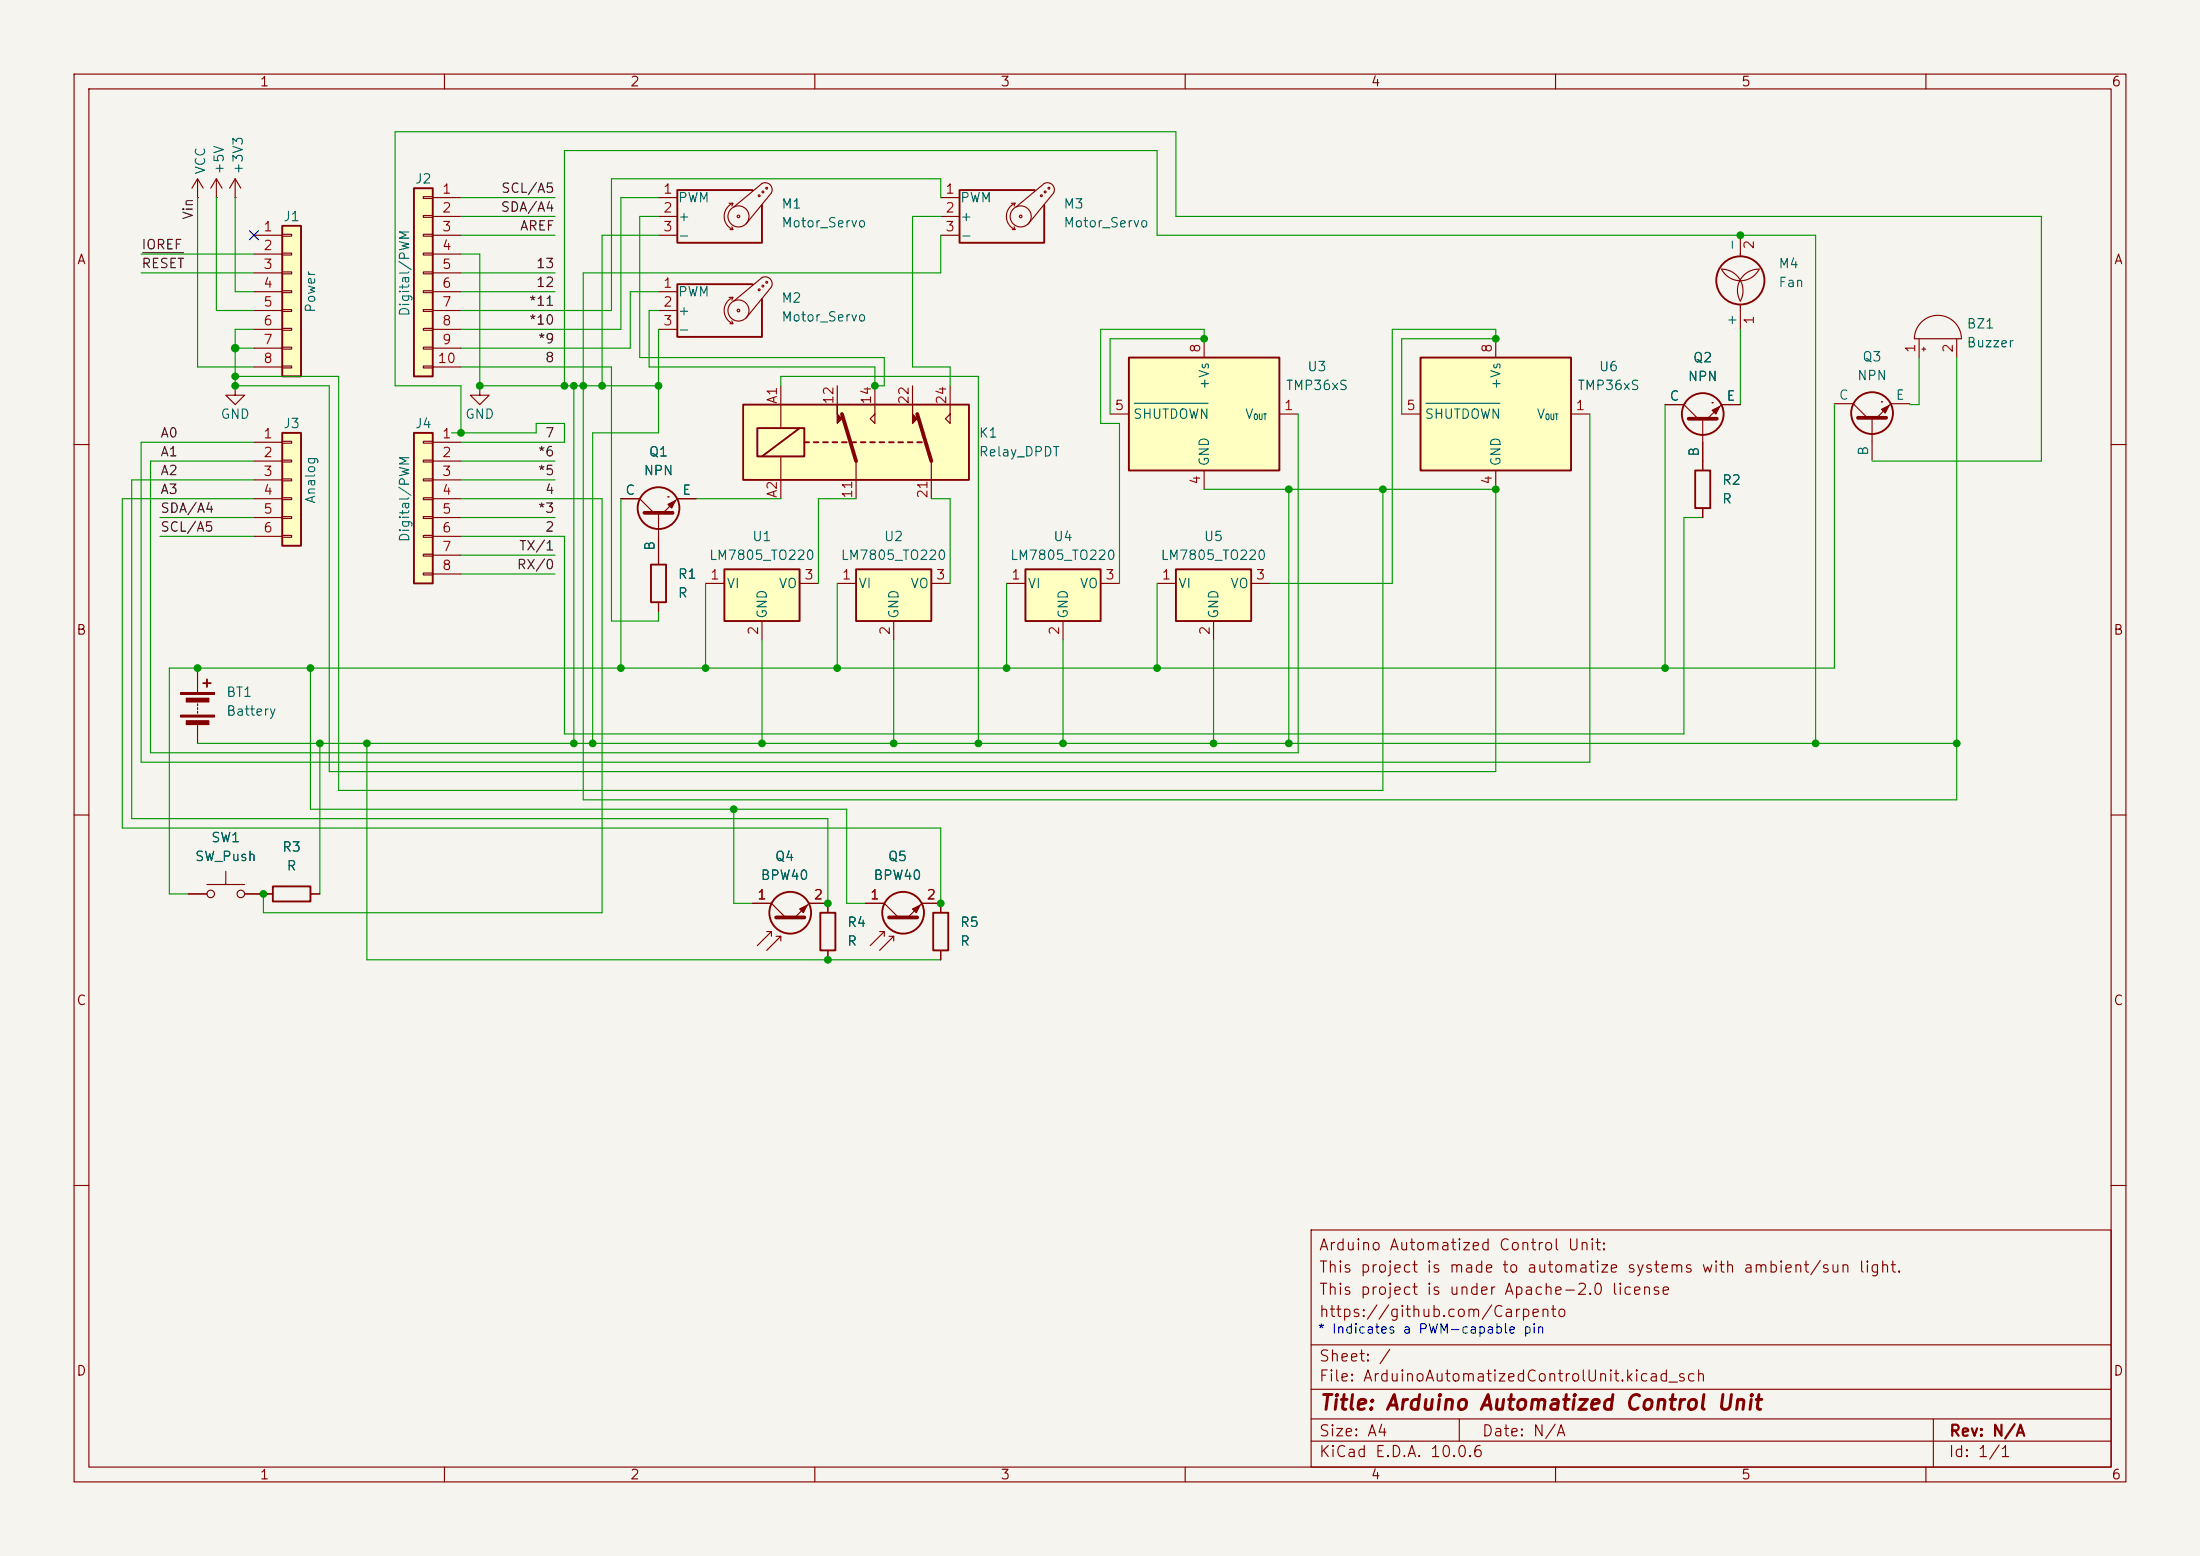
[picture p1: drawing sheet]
<svg xmlns="http://www.w3.org/2000/svg" width="297mm" height="210mm" viewBox="0 0 297 210" stroke-linecap="round" stroke-linejoin="round" font-family="sans-serif">
<path d="M0 0h297v210h-297z" fill="#f5f4ef" stroke="#f5f4ef" stroke-width=".14"/>
<g fill="none" stroke="#840000" stroke-width=".15">
<path d="M10 10h277v190h-277zM12 12h273v186h-273zM60 10v2M110 10v2M160 10v2M210 10v2M260 10v2M247.6 54.5h2.6l1.9 1.9M252.7 56.4v5.7M254 54.2h.1M257.8 54.5h-2.5l-1.9 1.9M10 60h2"/>
<path d="M285 60h2M26.7 90.2v3.3M26.7 95v.3M26.7 95.5v.3M26.7 96v.3M26.7 97.8v2.5M10 110h2M285 110h2M10 160h2M177 166h108v32h-108zM285 160h2M60 198v2"/>
<path d="M110 198v2M160 198v2M177 194.5h108M177 191.5h108M177 187.5h108M177 181.5h108M197 191.5v3M210 198v2M260 198v2M261 191.5v6.5"/>
</g>
<path d="M250.8 56.4h3.8" fill="none" stroke="#840000" stroke-width=".51"/>
<g fill="none" stroke="#840000" stroke-width=".25">
<path d="M27.4 92.2h1M27.9 91.7v1"/>
<circle cx="252.7" cy="55.8" r="2.82"/>
</g>
<g fill="#840000" stroke="#840000" stroke-width=".15">
<path d="M254 55.2l1-.5-.5 1.1z"/>
<path d="M24.4 93.5h4.6v.2h-4.6z"/>
<path d="M24.4 96.5h4.6v.3h-4.6z"/>
<path d="M25.1 94.2h3.1v.5h-3.1z"/>
<path d="M25.1 97.3h3.1v.5h-3.1z"/>
</g>
<path d="M152.4 48.3h20.3v15.2h-20.3z" fill="#ffffc2"/>
<path d="M152.4 48.3h20.3v15.2h-20.3z" fill="none" stroke="#840000" stroke-width=".25"/>
<path d="M149.9 55.9h2.5M162.6 45.7v2.6M172.7 55.9h2.6M162.6 63.5v2.5" fill="none" stroke="#840000" stroke-width=".15"/>
<path d="M153.1 54.4h10" fill="none" stroke="#006464" stroke-width=".15"/>
<path d="M100.3 54.6h30.5v10.2h-30.5z" fill="#ffffc2"/>
<g fill="none" stroke="#840000" stroke-width=".25">
<path d="M139.7 25.7h-10.2v7.1h11.5v-5.1M100.3 54.6h30.5v10.2h-30.5zM102.2 57.8h6.4v3.8h-6.4zM107.9 57.8l-5 3.8M108.6 59.7h.6M109.9 59.7h.6M111.1 59.7h.7M112.4 59.7h.6M113.7 59.7h.6M114.9 59.7h.7M116.2 59.7h.6M117.5 59.7h.6"/>
<path d="M118.7 59.7h.7M120 59.7h.6M121.3 59.7h.6M122.6 59.7h.6M123.8 59.7h.7"/>
</g>
<g fill="none" stroke="#840000" stroke-width=".15">
<path d="M127 26.7h2.5M127 29.2h2.5M127 31.8h2.5M136.5 27.4h.5M136.7 31h.3M136.9 30.6l.1 .4M137 27.4a1.94 1.94 0 0 0-1.1 1.8 1.94 1.94 0 0 0 1.1 1.8M137 27.4l-.1 .4M137.2 27.9l3.8-3.1a.94 .94 0 0 1 1.1 .1 .94 .94 0 0 1 .1 1.1l-3.4 4.2M105.4 52.1v5.7M113 52.1v2.5M118.1 52.1v5.1l-.6-.7 .6-.6"/>
<path d="M123.2 52.1v2.5M128.3 52.1v5.1l-.7-.7 .7-.6M105.4 61.6v5.7M115.6 62.2v5.1M125.7 62.2v5.1"/>
<circle cx="137.8" cy="29.2" r=".18"/>
<circle cx="137.8" cy="29.2" r="1.42"/>
<circle cx="140.6" cy="26.4" r=".13"/>
<circle cx="141.1" cy="25.9" r=".13"/>
<circle cx="141.6" cy="25.4" r=".13"/>
</g>
<g fill="#840000" stroke="#840000" stroke-width=".15">
<path d="M113 54.6v1.3l.7 .6-.7 .7z"/>
<path d="M123.2 54.6v1.3l.6 .6-.6 .7z"/>
</g>
<path d="M113.7 55.9l1.9 6.3M123.8 55.9l1.9 6.3" fill="none" stroke="#840000" stroke-width=".51"/>
<path d="M191.8 48.3h20.3v15.2h-20.3z" fill="#ffffc2"/>
<path d="M191.8 48.3h20.3v15.2h-20.3z" fill="none" stroke="#840000" stroke-width=".25"/>
<path d="M189.2 55.9h2.6M201.9 45.7v2.6M212.1 55.9h2.5M201.9 63.5v2.5" fill="none" stroke="#840000" stroke-width=".15"/>
<path d="M192.5 54.4h10" fill="none" stroke="#006464" stroke-width=".15"/>
<path d="M158.7 76.8h10.2v7h-10.2z" fill="#ffffc2"/>
<path d="M158.7 76.8h10.2v7h-10.2z" fill="none" stroke="#840000" stroke-width=".25"/>
<path d="M156.2 78.7h2.5M168.9 78.7h2.5M163.8 83.8v2.6" fill="none" stroke="#840000" stroke-width=".15"/>
<path d="M97.8 76.8h10.1v7h-10.1z" fill="#ffffc2"/>
<g fill="none" stroke="#840000" stroke-width=".25">
<path d="M87.9 76.2h2v5.1h-2zM97.8 76.8h10.1v7h-10.1zM228.9 63.5h2v5.1h-2zM36.8 119.6h5.1v2.1h-5.1z"/>
<circle cx="234.9" cy="37.8" r="3.3"/>
<circle cx="229.9" cy="55.9" r="2.82"/>
<circle cx="106.7" cy="123.2" r="2.82"/>
</g>
<g fill="none" stroke="#840000" stroke-width=".15">
<path d="M232.4 36.3a2.92 2.92 0 0 1 2.5 4.3 2.86 2.86 0 0 1 2.6-4.3 2.84 2.84 0 0 1-2.6 1.6 2.84 2.84 0 0 1-2.5-1.6zM234.9 31.8v2.8M224.8 54.6h2.5l1.9 1.9M229.9 56.5v7M231.1 54.4h.1M234.9 54.6h-2.5l-1.9 1.9M234.9 41.1v3.4M259.1 45.7v2.6M259.4 43.5a3.2 3.2 0 0 1 3.4-.7 3.2 3.2 0 0 1 2 2.9h-6.4a3.2 3.2 0 0 1 1-2.2zM259.5 47.1h.5M259.7 46.9v.5M264.2 45.7v2.6"/>
<path d="M88.9 74.9v1.3M95.2 78.7h2.6M107.9 78.7h2.6M229.9 68.6v1.3M88.9 81.3v1.3M102.9 83.8v2.6M27.9 119.4h5.1M30.5 117.6v1.8M25.4 120.7h2.5M33 120.7h3.8M41.9 120.7h1.3M101.6 121.9h2.5l1.9 1.9"/>
<path d="M103.5 125.7h.6l-1.9 1.9M104.1 125.7v.7M104.8 126.4h.6l-1.9 1.9M105.4 126.4v.6M111.8 121.9h-2.6l-1.9 1.9"/>
<circle cx="28.4" cy="120.7" r=".51"/>
<circle cx="32.5" cy="120.7" r=".51"/>
</g>
<path d="M228 56.5h3.8M104.8 123.8h3.8" fill="none" stroke="#840000" stroke-width=".51"/>
<g fill="#840000" stroke="#840000" stroke-width=".15">
<path d="M107.9 122.7l1.1-.5-.5 1z"/>
<path d="M231.1 55.4l1.1-.5-.6 1z"/>
</g>
<path d="M115.6 76.8h10.1v7h-10.1z" fill="#ffffc2"/>
<g fill="none" stroke="#840000" stroke-width=".25">
<path d="M115.6 76.8h10.1v7h-10.1z"/>
<circle cx="88.9" cy="68.6" r="2.82"/>
</g>
<path d="M83.8 67.3h2.6l1.9 1.9M88.9 69.2v5.7M90.2 67.1h.1M94 67.3h-2.6l-1.9 1.9M113 78.7h2.6M125.7 78.7h2.6M120.6 83.8v2.6" fill="none" stroke="#840000" stroke-width=".15"/>
<path d="M87 69.2h3.8" fill="none" stroke="#840000" stroke-width=".51"/>
<path d="M90.2 68.1l1-.5-.5 1z" fill="#840000" stroke="#840000" stroke-width=".15"/>
<path d="M55.9 58.4h2.5v20.3h-2.5z" fill="#ffffc2"/>
<path d="M55.9 58.4h2.5v20.3h-2.5z" fill="none" stroke="#840000" stroke-width=".25"/>
<g fill="none" stroke="#840000" stroke-width=".15">
<path d="M57.1 59.6h1.3v.2h-1.3zM58.4 59.7h3.8M64.8 52.1v1.2h1.2l-1.2 1.3-1.3-1.3h1.3M64.8 52.1h.1M57.1 62.1h1.3v.3h-1.3zM57.1 64.6h1.3v.3h-1.3zM57.1 67.2h1.3v.2h-1.3zM57.1 69.7h1.3v.3h-1.3zM57.1 72.3h1.3v.2h-1.3zM57.1 74.8h1.3v.3h-1.3zM57.1 77.3h1.3v.3h-1.3zM58.4 62.2h3.8"/>
<path d="M58.4 64.8h3.8M58.4 67.3h3.8M58.4 69.9h3.8M58.4 72.4h3.8M58.4 74.9h3.8M58.4 77.5h3.8"/>
</g>
<path d="M138.4 76.8h10.2v7h-10.2z" fill="#ffffc2"/>
<g fill="none" stroke="#840000" stroke-width=".25">
<path d="M101.6 38.4h-10.2v7.1h11.5v-5.1M138.4 76.8h10.2v7h-10.2zM110.7 123.2h2.1v5.1h-2.1zM126 123.2h2v5.1h-2z"/>
<circle cx="121.9" cy="123.2" r="2.82"/>
</g>
<g fill="none" stroke="#840000" stroke-width=".15">
<path d="M88.9 39.4h2.5M104.1 38.7a.94 .94 0 0 0-.1-1.1 .94 .94 0 0 0-1.1-.1l-3.8 3.1M104.1 38.7l-3.4 4.2M88.9 41.9h2.5M88.9 44.5h2.5M98.4 40.1h.5M98.6 43.7h.3M98.8 43.3l.1 .4M98.9 40.1a1.94 1.94 0 0 0-1.1 1.8 1.94 1.94 0 0 0 1.1 1.8M98.9 40.1l-.1 .4M135.9 78.7h2.5M148.6 78.7h2.5"/>
<path d="M143.5 83.8v2.6M111.8 121.9v1.3M111.8 128.3v1.2M116.8 121.9h2.6l1.9 1.9M118.7 125.7h.7l-1.9 1.9M119.4 125.7v.7M120 126.4h.6l-1.9 1.9M120.6 126.4v.6M127 123.2v-1.3h-2.5l-1.9 1.9M127 128.3v1.2"/>
<circle cx="102.5" cy="39.1" r=".13"/>
<circle cx="103" cy="38.6" r=".13"/>
<circle cx="103.5" cy="38.1" r=".13"/>
<circle cx="99.7" cy="41.9" r=".18"/>
<circle cx="99.7" cy="41.9" r="1.42"/>
</g>
<path d="M120 123.8h3.8" fill="none" stroke="#840000" stroke-width=".51"/>
<path d="M123.2 122.7l1-.5-.5 1z" fill="#840000" stroke="#840000" stroke-width=".15"/>
<path d="M38.1 30.5h2.5v20.3h-2.5z" fill="#ffffc2"/>
<path d="M38.1 30.5h2.5v20.3h-2.5z" fill="none" stroke="#840000" stroke-width=".25"/>
<g fill="none" stroke="#840000" stroke-width=".15">
<path d="M34.3 31.8h3.8M34.3 34.3h3.8M34.3 36.8h3.8M34.3 39.4h3.8M38.1 31.6h1.3v.3h-1.3zM38.1 34.2h1.3v.2h-1.3zM38.1 36.7h1.3v.3h-1.3zM38.1 39.2h1.3v.3h-1.3zM34.3 41.9h3.8M34.3 44.5h3.8M34.3 47h3.8M34.3 49.5h3.8"/>
<path d="M38.1 41.8h1.3v.2h-1.3zM38.1 44.3h1.3v.3h-1.3zM38.1 46.9h1.3v.2h-1.3zM38.1 49.4h1.3v.3h-1.3z"/>
</g>
<path d="M55.9 25.4h2.5v25.4h-2.5z" fill="#ffffc2"/>
<path d="M55.9 25.4h2.5v25.4h-2.5z" fill="none" stroke="#840000" stroke-width=".25"/>
<g fill="none" stroke="#840000" stroke-width=".15">
<path d="M26.7 26.7h.1M26.7 24.1l-.8 1.3M26.7 24.1l.7 1.3M26.7 24.1v2.6M29.2 26.7h.1M29.2 24.1l-.8 1.3M29.2 24.1l.8 1.3M29.2 24.1v2.6M31.7 26.7h.1M31.7 24.1l-.7 1.3M31.7 24.1l.8 1.3M31.7 24.1v2.6"/>
<path d="M57.1 26.5h1.3v.3h-1.3zM57.1 29.1h1.3v.2h-1.3zM57.1 31.6h1.3v.3h-1.3zM57.1 34.2h1.3v.2h-1.3zM57.1 36.7h1.3v.3h-1.3zM57.1 39.2h1.3v.3h-1.3zM58.4 26.7h3.8M58.4 29.2h3.8M58.4 31.8h3.8M58.4 34.3h3.8M58.4 36.8h3.8M58.4 39.4h3.8"/>
<path d="M57.1 41.8h1.3v.2h-1.3zM57.1 44.3h1.3v.3h-1.3zM57.1 46.9h1.3v.2h-1.3zM57.1 49.4h1.3v.3h-1.3zM58.4 41.9h3.8M58.4 44.5h3.8M58.4 47h3.8M58.4 49.5h3.8"/>
</g>
<path d="M38.1 58.4h2.5v15.3h-2.5z" fill="#ffffc2"/>
<path d="M101.6 25.7h-10.2v7.1h11.5v-5.1M38.1 58.4h2.5v15.3h-2.5z" fill="none" stroke="#840000" stroke-width=".25"/>
<g fill="none" stroke="#840000" stroke-width=".15">
<path d="M88.9 26.7h2.5M88.9 29.2h2.5M88.9 31.8h2.5M98.4 27.4h.5M98.6 31h.3M98.8 30.6l.1 .4M98.9 27.4a1.94 1.94 0 0 0-1.1 1.8 1.94 1.94 0 0 0 1.1 1.8M98.9 27.4l-.1 .4M104.1 26a.94 .94 0 0 0-.1-1.1 .94 .94 0 0 0-1.1-.1l-3.8 3.1M104.1 26l-3.4 4.2M31.7 52.1v1.2h1.3l-1.3 1.3-1.2-1.3h1.2M31.7 52.1h.1"/>
<path d="M34.3 59.7h3.8M38.1 59.6h1.3v.2h-1.3zM224.8 54.6h2.5M229.9 59.7v3.8M232.4 54.6h2.5M34.3 62.2h3.8M34.3 64.8h3.8M34.3 67.3h3.8M34.3 69.9h3.8M34.3 72.4h3.8M38.1 62.1h1.3v.3h-1.3zM38.1 64.6h1.3v.3h-1.3z"/>
<path d="M38.1 67.2h1.3v.2h-1.3zM38.1 69.7h1.3v.3h-1.3zM38.1 72.3h1.3v.2h-1.3zM83.8 67.3h2.6M88.9 72.4v3.8M91.4 67.3h2.6M229.9 68.6v1.3M88.9 81.3v1.3M25.4 120.7h2.5M33 120.7h3.8M41.9 120.7h1.3M101.6 121.9h2.5"/>
<path d="M109.2 121.9h2.6v1.3M111.8 128.3v1.2M116.8 121.9h2.6M124.5 121.9h2.5v1.3M127 128.3v1.2"/>
<circle cx="99.7" cy="29.2" r=".18"/>
<circle cx="99.7" cy="29.2" r="1.42"/>
<circle cx="102.5" cy="26.4" r=".13"/>
<circle cx="103" cy="25.9" r=".13"/>
<circle cx="103.5" cy="25.4" r=".13"/>
</g>
<path d="M19.3 34.1h5.5" fill="none" stroke="#0f0f0f" stroke-width=".15"/>
<g fill="none" stroke="#009600" stroke-width=".15">
<path d="M19 36.8h15.3M19 34.3h15.3M26.7 26.7v22.8h7.6M29.2 26.7v15.2h5.1M31.7 26.7v12.7h2.6M62.2 26.7h12.7M62.2 34.3h2.6v17.8h24.1M62.2 36.8h12.7M62.2 39.4h12.7M62.2 29.2h12.7M62.2 31.8h12.7M88.9 29.2h-2.5v19.1h33v3.8h-1.3v-2.6h-30.5v-7.6h1.3"/>
<path d="M88.9 26.7h-5.1v17.8h-21.6M88.9 39.4h-3.8v7.6h-22.9M88.9 31.8h-7.6v20.3M127 29.2h-3.8v20.3h5.1v2.6M127 26.7v-2.6h-44.5v17.8h-20.3M127 31.8v5h-48.3v71.2h185.5v-59.7M31.7 50.8h14v55.9h141v-40.7M31.7 47h2.6M34.3 44.5h-2.6v7.6h12.7v52h157.5v-38.1h-39.3M61 58.4h11.4v-1.2h3.8v2.5h-14M62.2 49.5h20.3v34.3h6.4v-1.2M62.2 58.4v-6.3h-8.9v-34.3h105.4v11.4h116.9v33h-22.9"/>
<path d="M76.2 52.1v-31.8h80v11.5h88.9v68.5M77.5 52.1v48.2M88.9 44.5v13.9h-8.9v41.9M105.4 52.1v-1.3h26.7v49.5M149.9 55.9v-10.2h12.7v-1.2h-14v12.7h2.5v21.5M175.3 55.9v45.7h-155v-39.4h14M189.2 55.9v-10.2h12.7v-1.2h-13.9v34.2h-16.6M214.6 55.9v47h-195.6v-43.2h15.3M224.8 54.6v35.6M234.9 44.5v10.1M247.6 54.6v35.6h-224.7v30.5h2.5M259.1 48.3v6.3h-1.3"/>
<path d="M21.6 72.4h12.7M21.6 69.9h12.7M34.3 64.8h-16.5v45.7h94v11.4M34.3 67.3h-17.8v44.5h110.5v10.1M62.2 67.3h19.1v55.9h-45.7v-2.5M62.2 64.8h12.7M62.2 69.9h12.7M62.2 74.9h12.7M62.2 77.5h12.7M62.2 62.2h12.7M83.8 67.3v22.9M94 67.3h11.4"/>
<path d="M95.2 78.7v11.5M113 78.7v11.5M115.6 67.3h-5.1v11.4M125.7 67.3h2.6v11.4M135.9 78.7v11.5M156.2 78.7v11.5M174 66v34.3M229.9 69.9h-2.6v29.2h-151.1v-26.7h-14M41.9 90.2v19h72.4v12.7h2.5M102.9 86.4v13.9M120.6 86.4v13.9M143.5 86.4v13.9"/>
<path d="M163.8 86.4v13.9M26.7 100.3h237.5M43.2 100.3v20.4M49.5 100.3v29.2h77.5M99.1 109.2v12.7h2.5"/>
</g>
<path d="M33.7 31.1l1.2 1.3M34.9 31.1l-1.2 1.3" fill="none" stroke="#000084" stroke-width=".15"/>
<g fill="#009600" stroke="#009600" stroke-width=".14">
<circle cx="264.2" cy="100.3" r=".46"/>
<circle cx="224.8" cy="90.2" r=".46"/>
<circle cx="245.1" cy="100.3" r=".46"/>
<circle cx="234.9" cy="31.8" r=".46"/>
<circle cx="88.9" cy="52.1" r=".46"/>
<circle cx="162.6" cy="45.7" r=".46"/>
<circle cx="62.2" cy="58.4" r=".46"/>
<circle cx="81.3" cy="52.1" r=".46"/>
<circle cx="77.5" cy="52.1" r=".46"/>
<circle cx="78.7" cy="52.1" r=".46"/>
<circle cx="76.2" cy="52.1" r=".46"/>
<circle cx="118.1" cy="52.1" r=".46"/>
<circle cx="135.9" cy="90.2" r=".46"/>
<circle cx="132.1" cy="100.3" r=".46"/>
<circle cx="120.6" cy="100.3" r=".46"/>
<circle cx="113" cy="90.2" r=".46"/>
<circle cx="95.2" cy="90.2" r=".46"/>
<circle cx="102.9" cy="100.3" r=".46"/>
<circle cx="156.2" cy="90.2" r=".46"/>
<circle cx="163.8" cy="100.3" r=".46"/>
<circle cx="143.5" cy="100.3" r=".46"/>
<circle cx="174" cy="100.3" r=".46"/>
<circle cx="174" cy="66" r=".46"/>
<circle cx="201.9" cy="66" r=".46"/>
<circle cx="186.7" cy="66" r=".46"/>
<circle cx="83.8" cy="90.2" r=".46"/>
<circle cx="201.9" cy="45.7" r=".46"/>
<circle cx="111.8" cy="129.5" r=".46"/>
<circle cx="111.8" cy="121.9" r=".46"/>
<circle cx="49.5" cy="100.3" r=".46"/>
<circle cx="43.2" cy="100.3" r=".46"/>
<circle cx="41.9" cy="90.2" r=".46"/>
<circle cx="77.5" cy="100.3" r=".46"/>
<circle cx="80" cy="100.3" r=".46"/>
<circle cx="99.1" cy="109.2" r=".46"/>
<circle cx="127" cy="121.9" r=".46"/>
<circle cx="31.8" cy="47" r=".51"/>
<circle cx="31.7" cy="50.8" r=".46"/>
<circle cx="64.8" cy="52.1" r=".46"/>
<circle cx="31.7" cy="52.1" r=".46"/>
<circle cx="26.7" cy="90.2" r=".46"/>
<circle cx="35.6" cy="120.7" r=".46"/>
</g>
<text font-size="2" fill="#840000" x="178" y="190.8">Title: Arduino Automatized Control Unit</text>
<g font-size="1.5" fill="#840000">
<text x="178" y="172.1">This project is made to automatize systems with ambient/sun light.</text>
<text x="178" y="169.1">Arduino Automatized Control Unit:</text>
<text x="178" y="178.1">https://github.com/Carpento</text>
<text x="178" y="175.1">This project is under Apache-2.0 license</text>
<text x="178" y="184.1">Sheet: /</text>
<text x="178" y="186.8">File: ArduinoAutomatizedControlUnit.kicad_sch</text>
<text x="178" y="197">KiCad E.D.A. 10.0.6</text>
<text x="178" y="194.2">Size: A4</text>
<text x="200" y="194.2">Date: N/A</text>
<text x="263" y="197">Id: 1/1</text>
<text x="263" y="194.2">Rev: N/A</text>
</g>
<g font-size="1.3" fill="#840000">
<text x="35" y="12">1</text>
<text x="85" y="12">2</text>
<text x="135" y="12">3</text>
<text x="185" y="12">4</text>
<text x="235" y="12">5</text>
<text x="285" y="12">6</text>
<text x="10.3" y="36">A</text>
<text x="285.3" y="36">A</text>
<text x="10.2" y="86">B</text>
<text x="285.2" y="86">B</text>
<text x="10.2" y="136">C</text>
<text x="285.2" y="136">C</text>
<text x="10.2" y="186">D</text>
<text x="285.2" y="186">D</text>
<text x="35" y="200">1</text>
<text x="85" y="200">2</text>
<text x="135" y="200">3</text>
<text x="185" y="200">4</text>
<text x="235" y="200">5</text>
<text x="285" y="200">6</text>
</g>
<g font-size="1.3" fill="#006464">
<text x="28" y="23.6" transform="rotate(-90 28 23.6)">VCC</text>
<text x="30.5" y="23.6" transform="rotate(-90 30.5 23.6)">+5V</text>
<text x="33.1" y="23.6" transform="rotate(-90 33.1 23.6)">+3V3</text>
<text x="55.9" y="25.1">J2</text>
<text x="91.4" y="27.6">PWM</text>
<text x="105.4" y="28.5">M1</text>
<text x="129.5" y="27.6">PWM</text>
<text x="143.5" y="28.5">M3</text>
<text x="38.2" y="30.2">J1</text>
<text x="91.4" y="30.2">+</text>
<text x="91.4" y="32.7">-</text>
<text x="105.4" y="31">Motor_Servo</text>
<text x="129.5" y="30.2">+</text>
<text x="129.5" y="32.7">-</text>
<text x="143.5" y="31">Motor_Servo</text>
<text x="234.7" y="33.9" transform="rotate(-90 234.7 33.9)">-</text>
<text x="91.4" y="40.3">PWM</text>
<text x="105.4" y="41.2">M2</text>
<text x="240" y="36.5">M4</text>
<text x="240" y="39.1">Fan</text>
<text x="42.9" y="42.3" transform="rotate(-90 42.9 42.3)">Power</text>
<text x="55.6" y="42.8" transform="rotate(-90 55.6 42.8)">Digital/PWM</text>
<text x="91.4" y="42.9">+</text>
<text x="91.4" y="45.4">-</text>
<text x="105.4" y="43.7">Motor_Servo</text>
<text x="234.7" y="44.1" transform="rotate(-90 234.7 44.1)">+</text>
<text x="265.4" y="44.7">BZ1</text>
<text x="265.4" y="47.2">Buzzer</text>
<text x="163.5" y="52.7" transform="rotate(-90 163.5 52.7)">+Vs</text>
<text x="173.5" y="53">TMP36xS</text>
<text x="176.4" y="50.4">U3</text>
<text x="202.9" y="52.7" transform="rotate(-90 202.9 52.7)">+Vs</text>
<text x="212.9" y="53">TMP36xS</text>
<text x="215.8" y="50.4">U6</text>
<text x="227.8" y="51.8">NPN</text>
<text x="228.5" y="49.2">Q2</text>
<text x="250.6" y="51.6">NPN</text>
<text x="251.3" y="49.1">Q3</text>
<text x="29.7" y="56.8">GND</text>
<text x="38.2" y="58.1">J3</text>
<text x="55.9" y="58.1">J4</text>
<text x="62.7" y="56.8">GND</text>
<text x="132.1" y="59.4">K1</text>
<text x="152.9" y="56.8">SHUTDOWN</text>
<text x="168" y="56.8">V</text>
<text x="192.3" y="56.8">SHUTDOWN</text>
<text x="207.4" y="56.8">V</text>
<text x="225.3" y="54.4">C</text>
<text x="233" y="54.4">E</text>
<text x="248.2" y="54.3">C</text>
<text x="255.8" y="54.3">E</text>
<text x="86.8" y="64.5">NPN</text>
<text x="87.5" y="61.9">Q1</text>
<text x="132.1" y="61.9">Relay_DPDT</text>
<text x="163.5" y="63" transform="rotate(-90 163.5 63)">GND</text>
<text x="202.9" y="63" transform="rotate(-90 202.9 63)">GND</text>
<text x="229.7" y="61.7" transform="rotate(-90 229.7 61.7)">B</text>
<text x="232.4" y="65.7">R2</text>
<text x="252.5" y="61.6" transform="rotate(-90 252.5 61.6)">B</text>
<text x="42.9" y="68.1" transform="rotate(-90 42.9 68.1)">Analog</text>
<text x="84.3" y="67.1">C</text>
<text x="92" y="67.1">E</text>
<text x="232.4" y="68.3">R</text>
<text x="55.6" y="73.3" transform="rotate(-90 55.6 73.3)">Digital/PWM</text>
<text x="88.7" y="74.4" transform="rotate(-90 88.7 74.4)">B</text>
<text x="95.6" y="75.9">LM7805_TO220</text>
<text x="101.5" y="73.4">U1</text>
<text x="113.4" y="75.9">LM7805_TO220</text>
<text x="119.3" y="73.4">U2</text>
<text x="136.3" y="75.9">LM7805_TO220</text>
<text x="142.1" y="73.4">U4</text>
<text x="156.6" y="75.9">LM7805_TO220</text>
<text x="162.4" y="73.4">U5</text>
<text x="91.4" y="78.4">R1</text>
<text x="91.4" y="81">R</text>
<text x="98" y="79.7">VI</text>
<text x="103.8" y="83.6" transform="rotate(-90 103.8 83.6)">GND</text>
<text x="105" y="79.7">VO</text>
<text x="115.8" y="79.7">VI</text>
<text x="121.6" y="83.6" transform="rotate(-90 121.6 83.6)">GND</text>
<text x="122.8" y="79.7">VO</text>
<text x="138.7" y="79.7">VI</text>
<text x="144.5" y="83.6" transform="rotate(-90 144.5 83.6)">GND</text>
<text x="145.7" y="79.7">VO</text>
<text x="159" y="79.7">VI</text>
<text x="164.8" y="83.6" transform="rotate(-90 164.8 83.6)">GND</text>
<text x="166" y="79.7">VO</text>
<text x="30.5" y="94.4">BT1</text>
<text x="30.5" y="96.9">Battery</text>
<text x="28.4" y="114">SW1</text>
<text x="26.2" y="116.5">SW_Push</text>
<text x="38" y="115.3">R3</text>
<text x="38.6" y="117.8">R</text>
<text x="102.6" y="119.1">BPW40</text>
<text x="104.5" y="116.5">Q4</text>
<text x="117.8" y="119.1">BPW40</text>
<text x="119.8" y="116.5">Q5</text>
<text x="114.3" y="125.4">R4</text>
<text x="129.5" y="125.4">R5</text>
<text x="114.3" y="128">R</text>
<text x="129.5" y="128">R</text>
</g>
<g font-size="1.3" fill="#0f0f0f">
<text x="26.4" y="29.7" transform="rotate(-90 26.4 29.7)">Vin</text>
<text x="67.5" y="28.9">SDA/A4</text>
<text x="67.6" y="26.4">SCL/A5</text>
<text x="19" y="34">IOREF</text>
<text x="70.1" y="31.4">AREF</text>
<text x="19" y="36.5">RESET</text>
<text x="71.3" y="41.6">*11</text>
<text x="72.3" y="36.5">13</text>
<text x="72.3" y="39.1">12</text>
<text x="71.3" y="44.1">*10</text>
<text x="72.5" y="46.7">*9</text>
<text x="73.5" y="49.2">8</text>
<text x="21.6" y="59.4">A0</text>
<text x="73.5" y="59.4">7</text>
<text x="21.6" y="61.9">A1</text>
<text x="21.6" y="64.5">A2</text>
<text x="72.5" y="61.9">*6</text>
<text x="72.5" y="64.5">*5</text>
<text x="21.6" y="67">A3</text>
<text x="21.6" y="69.5">SDA/A4</text>
<text x="72.5" y="69.5">*3</text>
<text x="73.5" y="67">4</text>
<text x="21.6" y="72.1">SCL/A5</text>
<text x="69.7" y="77.2">RX/0</text>
<text x="70" y="74.6">TX/1</text>
<text x="73.5" y="72.1">2</text>
</g>
<g font-size="1.3" fill="#a90000">
<text x="59.6" y="26.5">1</text>
<text x="59.6" y="29">2</text>
<text x="89.4" y="26.5">1</text>
<text x="89.4" y="29">2</text>
<text x="127.5" y="26.5">1</text>
<text x="127.5" y="29">2</text>
<text x="35.5" y="31.5">1</text>
<text x="35.5" y="34.1">2</text>
<text x="59.6" y="31.5">3</text>
<text x="59.6" y="34.1">4</text>
<text x="89.4" y="31.5">3</text>
<text x="127.5" y="31.5">3</text>
<text x="237.1" y="33.8" transform="rotate(-90 237.1 33.8)">2</text>
<text x="35.5" y="36.6">3</text>
<text x="35.5" y="39.2">4</text>
<text x="35.5" y="41.7">5</text>
<text x="59.6" y="36.6">5</text>
<text x="59.6" y="39.2">6</text>
<text x="59.6" y="41.7">7</text>
<text x="89.4" y="39.2">1</text>
<text x="89.4" y="41.7">2</text>
<text x="35.5" y="44.2">6</text>
<text x="35.5" y="46.8">7</text>
<text x="59.6" y="44.2">8</text>
<text x="59.6" y="46.8">9</text>
<text x="89.4" y="44.2">3</text>
<text x="162.3" y="47.7" transform="rotate(-90 162.3 47.7)">8</text>
<text x="201.7" y="47.7" transform="rotate(-90 201.7 47.7)">8</text>
<text x="237.1" y="43.9" transform="rotate(-90 237.1 43.9)">1</text>
<text x="258.9" y="47.7" transform="rotate(-90 258.9 47.7)">1</text>
<text x="263.9" y="47.7" transform="rotate(-90 263.9 47.7)">2</text>
<text x="35.5" y="49.3">8</text>
<text x="59" y="49.3">10</text>
<text x="35.5" y="59.5">1</text>
<text x="59.6" y="59.5">1</text>
<text x="105.2" y="54.6" transform="rotate(-90 105.2 54.6)">A1</text>
<text x="112.8" y="54.7" transform="rotate(-90 112.8 54.7)">12</text>
<text x="117.9" y="54.7" transform="rotate(-90 117.9 54.7)">14</text>
<text x="123" y="54.7" transform="rotate(-90 123 54.7)">22</text>
<text x="128.1" y="54.7" transform="rotate(-90 128.1 54.7)">24</text>
<text x="150.4" y="55.7">5</text>
<text x="173.3" y="55.7">1</text>
<text x="189.8" y="55.7">5</text>
<text x="212.6" y="55.7">1</text>
<text x="35.5" y="62">2</text>
<text x="35.5" y="64.6">3</text>
<text x="59.6" y="62">2</text>
<text x="59.6" y="64.6">3</text>
<text x="162.3" y="65.5" transform="rotate(-90 162.3 65.5)">4</text>
<text x="201.7" y="65.5" transform="rotate(-90 201.7 65.5)">4</text>
<text x="35.5" y="67.1">4</text>
<text x="35.5" y="69.6">5</text>
<text x="59.6" y="67.1">4</text>
<text x="59.6" y="69.6">5</text>
<text x="105.2" y="67.3" transform="rotate(-90 105.2 67.3)">A2</text>
<text x="115.4" y="67.4" transform="rotate(-90 115.4 67.4)">11</text>
<text x="125.5" y="67.4" transform="rotate(-90 125.5 67.4)">21</text>
<text x="35.5" y="72.2">6</text>
<text x="59.6" y="72.2">6</text>
<text x="59.6" y="74.7">7</text>
<text x="59.6" y="77.3">8</text>
<text x="95.8" y="78.5">1</text>
<text x="108.5" y="78.5">3</text>
<text x="113.6" y="78.5">1</text>
<text x="126.3" y="78.5">3</text>
<text x="136.4" y="78.5">1</text>
<text x="149.1" y="78.5">3</text>
<text x="156.7" y="78.5">1</text>
<text x="169.4" y="78.5">3</text>
<text x="102.7" y="85.8" transform="rotate(-90 102.7 85.8)">2</text>
<text x="120.4" y="85.8" transform="rotate(-90 120.4 85.8)">2</text>
<text x="143.3" y="85.8" transform="rotate(-90 143.3 85.8)">2</text>
<text x="163.6" y="85.8" transform="rotate(-90 163.6 85.8)">2</text>
<text x="102.1" y="121.7">1</text>
<text x="109.8" y="121.7">2</text>
<text x="117.4" y="121.7">1</text>
<text x="125" y="121.7">2</text>
</g>
<text font-size="1.3" fill="#0000c2" x="177.8" y="180.3">* Indicates a PWM-capable pin</text>
<g font-size=".8" fill="#006464">
<text x="169.1" y="56.9">OUT</text>
<text x="208.5" y="56.9">OUT</text>
</g>
</svg>
